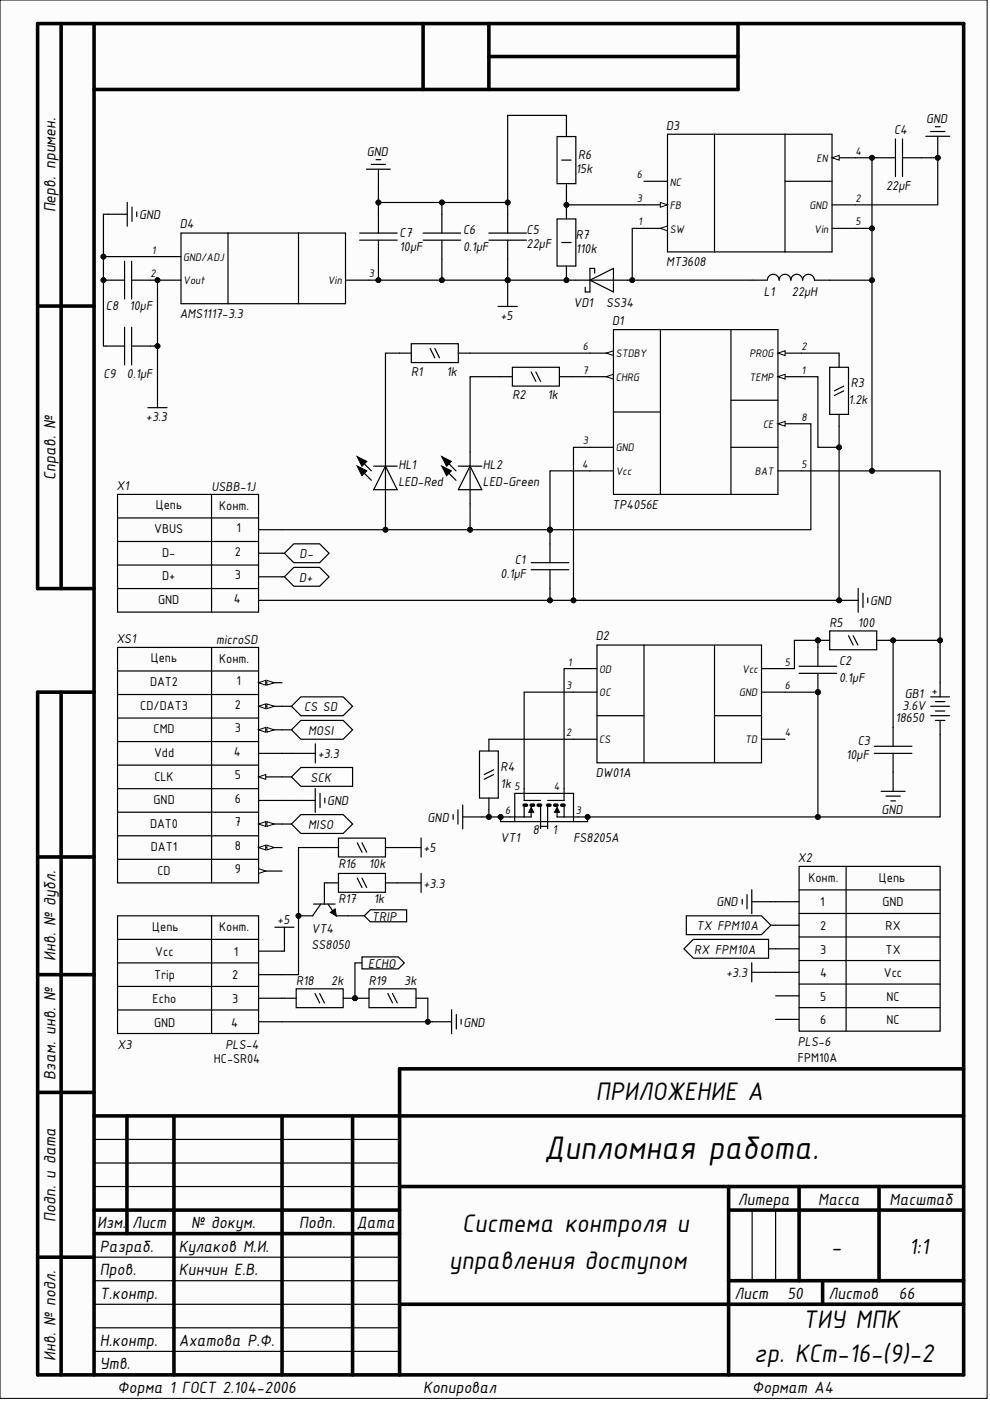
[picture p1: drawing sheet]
<svg xmlns="http://www.w3.org/2000/svg" width="210mm" height="297mm" viewBox="0 0 210 297" stroke-linecap="round" stroke-linejoin="round" font-family="sans-serif">
<path d="M0 0h209.3v296.5h-209.3z" fill-rule="evenodd" fill="#fcfcfc"/>
<path d="M0 0h209.3v296.5h-209.3z" fill="none" stroke="#000" stroke-width=".21"/>
<path d="M0 0h209.3v296.5h-209.3z" fill-rule="evenodd" fill="#fcfcfc"/>
<path d="M0 0h209.3v296.5h-209.3z" fill="none" stroke="#000" stroke-width=".21"/>
<g fill="none" stroke="#000" stroke-width=".76">
<path d="M13 5v119.8M19.9 5v286.5M89.7 5v14M103.7 5v14M103.7 12h52.8M156.5 5v14h-136.6M8 64.9h11.9M19.9 124.8h-11.9v-119.8h196.3v286.5h-196.3v-144.7h11.9M13 146.8v144.7M8 181.7h11.9M8 206.6h11.9M8 231.6h11.9"/>
<path d="M19.9 236.6h184.4M26.9 236.6v25M36.9 236.6v54.9M59.8 236.6v54.9M74.8 236.6v54.9M204.3 226.6h-119.6v64.9M19.9 256.6h64.8M84.7 251.6h119.6M154.5 251.6v39.9M154.5 256.6h49.8M169.4 251.6v19.9M186.4 251.6v19.9"/>
<path d="M8 266.5h11.9M19.9 261.6h64.8M84.7 276.5h119.6M154.5 271.5h49.8M174.4 271.5v5"/>
</g>
<g fill="none" stroke="#000" stroke-width=".25">
<path d="M84.7 74.9h2.5M87.2 72.9h10v4h-10zM91.2 73.9l1 2M92.2 73.9l1 2M97.2 74.9h2.5M106.1 79.9h2.5M108.6 77.9h10v4h-10zM112.6 78.9l1 2M113.6 78.9l1 2M118.6 79.9h2.5M75.7 96.8l2 1-1 1zM75.7 98.8l2 1-1 1z"/>
<path d="M77.2 98.3l1.5 1.5M79.2 98.8h5M81.7 95.8v11M81.7 98.8l2.5 5h-5zM93.7 96.8l2 1-1 1zM93.7 98.8l2 1-1 1zM95.2 98.3l1.5 1.5M97.2 98.8h5M99.7 98.8l2.5 5h-5zM99.7 95.8v11M125.1 99.8h5M164.9 89.8h5"/>
<path d="M24.9 104.8h29.9v25h-29.9zM24.9 109.8h29.9M24.9 114.8h29.9M24.9 119.8h29.9M44.9 104.8v25M54.8 112.3h5M54.8 117.3h5M77.2 100.3l1.5 1.5M95.2 100.3l1.5 1.5M24.9 124.8h29.9M54.8 122.3h5M54.8 127.3h5"/>
<path d="M19.9 251.6h64.8M19.9 246.6h64.8M19.9 241.6h64.8M159.5 256.6v14.9M164.4 256.6v14.9M19.9 266.5h64.8M19.9 276.5h64.8M19.9 271.5h64.8M19.9 281.5h64.8M19.9 286.5h64.8"/>
</g>
<path d="M75.7 96.8l2 1-1 1zM75.7 98.8l2 1-1 1zM93.7 96.8l2 1-1 1zM93.7 98.8l2 1-1 1z" fill="#000"/>
<path d="M164.9 89.8l1.6-.5v1.1z" fill="#fbfbfb"/>
<path d="M164.9 89.8l1.6-.5v1.1z" fill="none" stroke="#000" stroke-width=".21"/>
<path d="M125.1 79.9h5" fill="none" stroke="#000" stroke-width=".25"/>
<path d="M128.5 79.9l1.6-.5v1z" fill="#fbfbfb"/>
<path d="M128.5 79.9l1.6-.5v1z" fill="none" stroke="#000" stroke-width=".21"/>
<path d="M125.1 74.9h5" fill="none" stroke="#000" stroke-width=".25"/>
<path d="M128.5 74.9l1.6-.5v1z" fill="#fbfbfb"/>
<path d="M128.5 74.9l1.6-.5v1z" fill="none" stroke="#000" stroke-width=".21"/>
<path d="M130.1 69.9h34.8v34.9h-34.8zM140 69.9v34.9M155 69.9v34.9M164.9 79.9h5M164.9 99.8h5" fill="none" stroke="#000" stroke-width=".25"/>
<path d="M164.9 79.9l1.6-.5v1z" fill="#fbfbfb"/>
<path d="M164.9 79.9l1.6-.5v1z" fill="none" stroke="#000" stroke-width=".21"/>
<path d="M164.9 74.9h5" fill="none" stroke="#000" stroke-width=".25"/>
<path d="M164.9 74.9l1.6-.5v1z" fill="#fbfbfb"/>
<path d="M164.9 74.9l1.6-.5v1z" fill="none" stroke="#000" stroke-width=".21"/>
<g fill="none" stroke="#000" stroke-width=".25">
<path d="M175.9 77.9h4v10h-4zM177.9 75.4v2.5M125.1 94.8h5M130.1 87.4h9.9M155 94.8h9.9M155 84.9h9.9M177.9 87.9v2.5M178.9 82.9l-2 1M178.9 81.9l-2 1M112.6 119.3h8M116.6 115.3v4M112.6 120.8h8"/>
<path d="M116.6 120.8v4M126.6 136.8h34.9v24.9h-34.9zM136.5 136.8v24.9M151.5 136.8v24.9M101.7 159.2h3.9v10h-3.9zM103.7 156.7v2.5M121.6 141.8h5M121.6 156.7h5M121.6 146.8h5M126.6 151.7h9.9M151.5 151.7h10M161.5 141.8h4.9"/>
<path d="M161.5 156.7h4.9M161.5 146.8h4.9M103.7 169.2v2.5M104.7 164.2l-2 1M104.7 163.2l-2 1M108.1 174.2h1M109.1 168.2h12.5v6h-12.5zM111.1 167.2v2.5h3.5M111.1 170.7v2.5M112.6 171.2l.5 1h-1zM112.6 172.2v1h-4.5M114.6 170.7v5"/>
<path d="M114.6 175.2h1.5M116.1 170.7v5M118.1 171.2l.5 1h-1zM118.1 172.2v1h4.5M119.6 167.2v2.5h-3.5M119.6 170.7v2.5M121.6 174.2h1"/>
</g>
<path d="M111.1 170.7h.5M112.6 170.7h.5M114.1 170.7h.5M116.1 170.7h.5M117.6 170.7h.5M119.1 170.7h.5" fill="none" stroke="#000" stroke-width=".76"/>
<path d="M112.6 171.2l.5 1h-1zM118.1 171.2l.5 1h-1z" fill="#000"/>
<circle cx="173.4" cy="146.8" r=".51" fill="#0e0e0e"/>
<circle cx="173.4" cy="146.8" r=".51" fill="none" stroke="#0e0e0e" stroke-width=".21"/>
<path d="M173.4 142.8v4" fill="none" stroke="#000" stroke-width=".25"/>
<circle cx="173.4" cy="146.8" r=".51" fill="#0e0e0e"/>
<circle cx="173.4" cy="146.8" r=".51" fill="none" stroke="#0e0e0e" stroke-width=".21"/>
<path d="M173.4 137.3v4M169.4 142.8h8M169.4 141.3h8" fill="none" stroke="#000" stroke-width=".25"/>
<circle cx="173.4" cy="135.8" r=".51" fill="#0e0e0e"/>
<circle cx="173.4" cy="135.8" r=".51" fill="none" stroke="#0e0e0e" stroke-width=".21"/>
<path d="M173.4 135.8h2.5" fill="none" stroke="#000" stroke-width=".25"/>
<circle cx="173.4" cy="135.8" r=".51" fill="#0e0e0e"/>
<circle cx="173.4" cy="135.8" r=".51" fill="none" stroke="#0e0e0e" stroke-width=".21"/>
<g fill="none" stroke="#000" stroke-width=".25">
<path d="M141.5 28.5h34.9v24.9h-34.9zM151.5 28.5v24.9M166.4 28.5v24.9M136.5 48.4h5M176.4 48.4h5M176.4 43.4h5M175.9 133.8h10v4h-10zM179.9 134.8l1 2M180.9 134.8l1 2M185.9 135.8h2.5M185.4 158.2h7.9M185.4 159.7h7.9"/>
<path d="M189.4 154.2v4M189.4 159.7v4M197.3 151.7h4M197.3 149.7h4M197.3 147.7h4M198.3 152.7h2M198.3 150.7h2M198.3 148.8h2M199.3 144.8v2.9M199.3 152.7v3"/>
</g>
<path d="M140 48.4l1.5-.5v1z" fill="#fbfbfb"/>
<path d="M140 48.4l1.5-.5v1z" fill="none" stroke="#000" stroke-width=".21"/>
<path d="M136.5 43.4h5" fill="none" stroke="#000" stroke-width=".25"/>
<path d="M140 42.9l1.5 .5-1.5 .5z" fill="#fbfbfb"/>
<path d="M140 42.9l1.5 .5-1.5 .5z" fill="none" stroke="#000" stroke-width=".21"/>
<path d="M176.4 33.4h5" fill="none" stroke="#000" stroke-width=".25"/>
<path d="M176.4 33.4l1.5-.5v1.1z" fill="#fbfbfb"/>
<path d="M176.4 33.4l1.5-.5v1.1z" fill="none" stroke="#000" stroke-width=".21"/>
<g fill="none" stroke="#000" stroke-width=".25">
<path d="M77.7 35.9h5.1M78.7 34.9h3M79.7 33.8h1M80.2 35.9v4M118.1 29h4v9.9h-4zM119.1 33.9h2M120.1 26.5v2.5M120.1 38.9v2.5M136.5 38.4h5M166.4 38.4h10M185.9 33.4h4M189.9 29.5v7.9"/>
<path d="M191.4 33.4h3.9M191.4 29.5v7.9M196.3 28.9h5.1M197.3 27.9h3.1M198.3 26.9h1M198.8 28.9v4.1M22.9 45.4h4.1M27 42.9v5.1M28 43.9v3M29 44.9v1M33.4 59.4h5M33.4 54.4h5"/>
<path d="M38.4 49.4h34.9v15h-34.9zM48.3 49.4v15M63.3 49.4v15M73.3 59.4h4.9M103.7 50.9h7.9M103.7 49.4h7.9M107.6 45.4v4M107.6 50.9v4M107.6 59.9v5.1M118.1 46.4h4v10h-4zM119.1 51.4h2M120.1 43.9v2.5"/>
<path d="M120.1 56.4v2.5M122.1 59.4h11M125.1 59.4l5-2.5v5zM126.1 57.9v-1h-1v5h-1v-1M159.5 59.4h3.2M162.7 59.4a1.24 1.24 0 0 1 1.3-1.2 1.24 1.24 0 0 1 1.2 1.2 1.25 1.25 0 0 1 1.2-1.2 1.25 1.25 0 0 1 1.3 1.2 1.24 1.24 0 0 1 1.2-1.2 1.24 1.24 0 0 1 1.3 1.2 1.25 1.25 0 0 1 1.2-1.2 1.25 1.25 0 0 1 1.3 1.2h3.2M105.6 65h4.1M31.4 86.4h4M33.4 81.4v5M177.9 127.3h4.1M182 124.7v5.1M183 125.8v3"/>
<path d="M184 126.8v1M96.1 172.7v1M97.1 171.7v3M98.1 170.7v5M98.1 173.2h4.1M186.8 167.8h5.1M187.8 168.8h3.1M188.9 169.8h1M189.4 163.7v4.1"/>
</g>
<circle cx="177.9" cy="127.3" r=".51" fill="#0e0e0e"/>
<circle cx="177.9" cy="127.3" r=".51" fill="none" stroke="#0e0e0e" stroke-width=".21"/>
<g fill="none" stroke="#000" stroke-width=".25">
<path d="M22.4 59.4h4M26.4 55.4v8M27.9 55.4v8M27.9 59.4h4M76.2 50.9h8M76.2 49.4h8M80.2 45.4v4M80.2 50.9v4M89.7 50.9h8M89.7 49.4h8M93.7 45.4v4M93.7 50.9v4"/>
<path d="M22.4 73.4h4M26.4 69.4v8M27.9 73.4h4M27.9 69.4v8"/>
</g>
<path d="M62.3 120.3h5.5l2 2-2 2h-5.5l-2-2z" fill-rule="evenodd" fill="#fefefe"/>
<path d="M62.3 120.3h5.5l2 2-2 2h-5.5l-2-2z" fill="none" stroke="#000" stroke-width=".25"/>
<path d="M62.3 115.3h5.5l2 2-2 2h-5.5l-2-2z" fill-rule="evenodd" fill="#fefefe"/>
<g fill="none" stroke="#000" stroke-width=".25">
<path d="M62.3 115.3h5.5l2 2-2 2h-5.5l-2-2zM157.4 190.7v1M158.4 189.7v3M159.4 191.2h4M159.4 188.6v5.1M164.4 191.2h5M164.4 196.2h5M169.4 183.7h29.9v34.9h-29.9zM169.4 188.7h29.9M169.4 193.7h29.9M169.4 198.7h29.9M179.4 183.7v34.9"/>
<path d="M159.4 206.2h10M159.4 204.1v4.1M164.4 201.2h5M164.4 211.1h5M164.4 216.1h5M169.4 203.7h29.9M169.4 208.6h29.9M169.4 213.6h29.9"/>
</g>
<path d="M145.5 194.2h16l1.9 2-1.9 2h-16z" fill-rule="evenodd" fill="#fefefe"/>
<path d="M145.5 194.2h16l1.9 2-1.9 2h-16z" fill="none" stroke="#000" stroke-width=".25"/>
<path d="M147 199.2h16v4h-16l-2-2z" fill-rule="evenodd" fill="#fefefe"/>
<g fill="none" stroke="#000" stroke-width=".25">
<path d="M24.9 194.2h29.9v24.9h-29.9zM24.9 199.2h29.9M44.9 194.2v24.9M58.3 196.6h4M60.3 196.6v5.1M147 199.2h16v4h-16l-2-2zM24.9 204.2h29.9M24.9 209.1h29.9M24.9 214.1h29.9M54.8 201.7h5M54.8 206.6h5M54.8 211.6h5"/>
<path d="M54.8 216.6h5M91.7 216.6h4M95.7 214.1v5.1M96.8 215.1v3.1M97.8 216.1v1"/>
</g>
<circle cx="75.3" cy="211.6" r=".51" fill="#0e0e0e"/>
<circle cx="75.3" cy="211.6" r=".51" fill="none" stroke="#0e0e0e" stroke-width=".21"/>
<path d="M72.8 211.6h2.5" fill="none" stroke="#000" stroke-width=".25"/>
<circle cx="75.3" cy="211.6" r=".51" fill="#0e0e0e"/>
<circle cx="75.3" cy="211.6" r=".51" fill="none" stroke="#0e0e0e" stroke-width=".21"/>
<path d="M60.3 211.6h2.5M62.8 209.6h10v4h-10zM66.8 210.6l1 2M67.8 210.6l1 2M75.7 211.6h2.5M78.2 209.6h10v4h-10zM82.2 210.6l1 2M83.2 210.6l1 2M88.2 211.6h2.5" fill="none" stroke="#000" stroke-width=".25"/>
<path d="M76.8 202.9h7.6l1.3 1.3-1.3 1.2h-7.6z" fill-rule="evenodd" fill="#fefefe"/>
<path d="M76.8 202.9h7.6l1.3 1.3-1.3 1.2h-7.6z" fill="none" stroke="#000" stroke-width=".25"/>
<path d="M78.5 192.9h7.7v2.5h-7.7l-1.3-1.2z" fill-rule="evenodd" fill="#fefefe"/>
<g fill="none" stroke="#000" stroke-width=".25">
<path d="M54.8 144.8h5M69.3 179.7h2.5M71.8 177.7h9.9v4h-9.9zM75.7 178.7l1.1 2M76.8 178.7l.9 2M81.7 179.7h7.6M89.3 177.7v4M66.5 191.7h4.6M68 191.7l-1.7 2.5h-2.5M68.8 189.2v2.5M69.3 187.2h2.5M69.5 191.7l1.8 2.5h2.5"/>
<path d="M71.8 185.2h9.9v4h-9.9zM75.7 186.2l1.1 2M76.8 186.2l.9 2M78.5 192.9h7.7v2.5h-7.7l-1.3-1.2zM81.7 187.2h7.6M89.3 185.2v4"/>
</g>
<path d="M70 193.5l1.1-.8 .2 1.5z" fill="#000"/>
<path d="M70 193.5l1.1-.8 .2 1.5z" fill="none" stroke="#000" stroke-width=".21"/>
<path d="M54.8 144.8l1.5-.6v1.1z" fill="#fbfbfb"/>
<path d="M54.8 144.8l1.5-.6v1.1z" fill="none" stroke="#000" stroke-width=".21"/>
<path d="M56.6 144.2l1.5 .6-1.5 .5z" fill="#fbfbfb"/>
<path d="M56.6 144.2l1.5 .6-1.5 .5z" fill="none" stroke="#000" stroke-width=".21"/>
<path d="M54.8 149.7h5" fill="none" stroke="#000" stroke-width=".25"/>
<path d="M54.8 149.7l1.5-.5v1.1z" fill="#fbfbfb"/>
<path d="M54.8 149.7l1.5-.5v1.1z" fill="none" stroke="#000" stroke-width=".21"/>
<path d="M56.6 149.2l1.5 .5-1.5 .6z" fill="#fbfbfb"/>
<path d="M56.6 149.2l1.5 .5-1.5 .6z" fill="none" stroke="#000" stroke-width=".21"/>
<path d="M54.8 154.7h5" fill="none" stroke="#000" stroke-width=".25"/>
<path d="M54.8 154.7l1.5-.5v1z" fill="#fbfbfb"/>
<path d="M54.8 154.7l1.5-.5v1z" fill="none" stroke="#000" stroke-width=".21"/>
<path d="M56.6 154.2l1.5 .5-1.5 .5z" fill="#fbfbfb"/>
<path d="M56.6 154.2l1.5 .5-1.5 .5z" fill="none" stroke="#000" stroke-width=".21"/>
<path d="M24.9 137.3h29.9v49.9h-29.9zM24.9 142.3h29.9M24.9 147.3h29.9M24.9 152.2h29.9M24.9 157.2h29.9M54.8 159.7h5M54.8 164.7h5" fill="none" stroke="#000" stroke-width=".25"/>
<path d="M54.8 164.7l1.5-.5v1z" fill="#fbfbfb"/>
<path d="M54.8 164.7l1.5-.5v1z" fill="none" stroke="#000" stroke-width=".21"/>
<path d="M24.9 162.2h29.9M24.9 167.2h29.9M54.8 169.7h5M54.8 174.7h5" fill="none" stroke="#000" stroke-width=".25"/>
<path d="M54.8 174.7l1.5-.5v1z" fill="#fbfbfb"/>
<path d="M54.8 174.7l1.5-.5v1z" fill="none" stroke="#000" stroke-width=".21"/>
<path d="M56.6 174.2l1.5 .5-1.5 .5z" fill="#fbfbfb"/>
<path d="M56.6 174.2l1.5 .5-1.5 .5z" fill="none" stroke="#000" stroke-width=".21"/>
<path d="M24.9 172.2h29.9M54.8 179.7h5" fill="none" stroke="#000" stroke-width=".25"/>
<path d="M54.8 179.7l1.5-.5v1z" fill="#fbfbfb"/>
<path d="M54.8 179.7l1.5-.5v1z" fill="none" stroke="#000" stroke-width=".21"/>
<path d="M56.6 179.2l1.5 .5-1.5 .5z" fill="#fbfbfb"/>
<path d="M56.6 179.2l1.5 .5-1.5 .5z" fill="none" stroke="#000" stroke-width=".21"/>
<path d="M24.9 177.2h29.9M54.8 184.7h5" fill="none" stroke="#000" stroke-width=".25"/>
<path d="M54.8 184.2l1.5 .5-1.5 .5z" fill="#fbfbfb"/>
<path d="M54.8 184.2l1.5 .5-1.5 .5z" fill="none" stroke="#000" stroke-width=".21"/>
<path d="M44.9 137.3v49.9M24.9 182.2h29.9" fill="none" stroke="#000" stroke-width=".25"/>
<path d="M63.8 172.7h9l2 2-2 2h-9l-2-2z" fill-rule="evenodd" fill="#fefefe"/>
<path d="M63.8 172.7h9l2 2-2 2h-9l-2-2z" fill="none" stroke="#000" stroke-width=".25"/>
<path d="M63.8 162.7h11v4h-11l-2-2z" fill-rule="evenodd" fill="#fefefe"/>
<path d="M63.8 162.7h11v4h-11l-2-2z" fill="none" stroke="#000" stroke-width=".25"/>
<path d="M63.8 152.7h9l2 2-2 2h-9l-2-2z" fill-rule="evenodd" fill="#fefefe"/>
<path d="M63.8 152.7h9l2 2-2 2h-9l-2-2z" fill="none" stroke="#000" stroke-width=".25"/>
<path d="M63.8 147.7h9l2 2-2 2h-9l-2-2z" fill-rule="evenodd" fill="#fefefe"/>
<path d="M22.4 59.4h-.5v14h.5M61.8 159.7h5.1M63.8 147.7h9l2 2-2 2h-9l-2-2zM66.9 157.7v4.1M62.8 169.7h4M66.8 167.2v5M67.9 168.2v3M68.9 169.2v1" fill="none" stroke="#000" stroke-width=".25"/>
<circle cx="21.9" cy="59.4" r=".51" fill="#0e0e0e"/>
<circle cx="21.9" cy="59.4" r=".51" fill="none" stroke="#0e0e0e" stroke-width=".21"/>
<path d="M33.4 54.4h-11.5v5" fill="none" stroke="#000" stroke-width=".25"/>
<circle cx="21.9" cy="54.4" r=".51" fill="#0e0e0e"/>
<circle cx="21.9" cy="54.4" r=".51" fill="none" stroke="#0e0e0e" stroke-width=".21"/>
<circle cx="21.9" cy="59.4" r=".51" fill="#0e0e0e"/>
<circle cx="21.9" cy="59.4" r=".51" fill="none" stroke="#0e0e0e" stroke-width=".21"/>
<path d="M22.9 45.4h-1v9" fill="none" stroke="#000" stroke-width=".25"/>
<circle cx="21.9" cy="54.4" r=".51" fill="#0e0e0e"/>
<circle cx="21.9" cy="54.4" r=".51" fill="none" stroke="#0e0e0e" stroke-width=".21"/>
<path d="M33.4 59.4v14h-1.5" fill="none" stroke="#000" stroke-width=".25"/>
<circle cx="33.4" cy="73.4" r=".51" fill="#0e0e0e"/>
<circle cx="33.4" cy="73.4" r=".51" fill="none" stroke="#0e0e0e" stroke-width=".21"/>
<circle cx="33.4" cy="59.4" r=".51" fill="#0e0e0e"/>
<circle cx="33.4" cy="59.4" r=".51" fill="none" stroke="#0e0e0e" stroke-width=".21"/>
<path d="M33.4 59.4h-1.5" fill="none" stroke="#000" stroke-width=".25"/>
<circle cx="33.4" cy="59.4" r=".51" fill="#0e0e0e"/>
<circle cx="33.4" cy="59.4" r=".51" fill="none" stroke="#0e0e0e" stroke-width=".21"/>
<path d="M33.4 73.4v8" fill="none" stroke="#000" stroke-width=".25"/>
<circle cx="33.4" cy="73.4" r=".51" fill="#0e0e0e"/>
<circle cx="33.4" cy="73.4" r=".51" fill="none" stroke="#0e0e0e" stroke-width=".21"/>
<path d="M59.8 216.6h30.9" fill="none" stroke="#000" stroke-width=".25"/>
<circle cx="90.7" cy="216.6" r=".51" fill="#0e0e0e"/>
<circle cx="90.7" cy="216.6" r=".51" fill="none" stroke="#0e0e0e" stroke-width=".21"/>
<path d="M63.8 194.2h-.5v12.4h-3.5M59.8 211.6h.5" fill="none" stroke="#000" stroke-width=".25"/>
<circle cx="63.3" cy="194.2" r=".51" fill="#0e0e0e"/>
<circle cx="63.3" cy="194.2" r=".51" fill="none" stroke="#0e0e0e" stroke-width=".21"/>
<path d="M59.8 127.3h56.8M59.8 154.7h2M59.8 149.7h2M59.8 159.7h2M59.8 174.7h2M59.8 169.7h3M59.8 164.7h2M59.8 201.7h.5" fill="none" stroke="#000" stroke-width=".25"/>
<circle cx="116.6" cy="127.3" r=".51" fill="#0e0e0e"/>
<circle cx="116.6" cy="127.3" r=".51" fill="none" stroke="#0e0e0e" stroke-width=".21"/>
<path d="M59.8 117.3h.5M59.8 112.3h21.9M59.8 122.3h.5" fill="none" stroke="#000" stroke-width=".25"/>
<circle cx="81.7" cy="112.3" r=".51" fill="#0e0e0e"/>
<circle cx="81.7" cy="112.3" r=".51" fill="none" stroke="#0e0e0e" stroke-width=".21"/>
<path d="M69.3 179.7h-6v14.5" fill="none" stroke="#000" stroke-width=".25"/>
<circle cx="63.3" cy="194.2" r=".51" fill="#0e0e0e"/>
<circle cx="63.3" cy="194.2" r=".51" fill="none" stroke="#0e0e0e" stroke-width=".21"/>
<path d="M69.3 187.2h-.5v2M73.8 194.2h3.4M76.8 204.2h-1.5v7.4h.4" fill="none" stroke="#000" stroke-width=".25"/>
<circle cx="75.3" cy="211.6" r=".51" fill="#0e0e0e"/>
<circle cx="75.3" cy="211.6" r=".51" fill="none" stroke="#0e0e0e" stroke-width=".21"/>
<path d="M78.2 59.4h15.5" fill="none" stroke="#000" stroke-width=".25"/>
<circle cx="93.7" cy="59.4" r=".51" fill="#0e0e0e"/>
<circle cx="93.7" cy="59.4" r=".51" fill="none" stroke="#0e0e0e" stroke-width=".21"/>
<circle cx="80.2" cy="59.4" r=".51" fill="#0e0e0e"/>
<circle cx="80.2" cy="59.4" r=".51" fill="none" stroke="#0e0e0e" stroke-width=".21"/>
<path d="M80.2 39.9v5.5" fill="none" stroke="#000" stroke-width=".25"/>
<circle cx="80.2" cy="42.9" r=".51" fill="#0e0e0e"/>
<circle cx="80.2" cy="42.9" r=".51" fill="none" stroke="#0e0e0e" stroke-width=".21"/>
<path d="M80.2 42.9h27.4" fill="none" stroke="#000" stroke-width=".25"/>
<circle cx="80.2" cy="42.9" r=".51" fill="#0e0e0e"/>
<circle cx="80.2" cy="42.9" r=".51" fill="none" stroke="#0e0e0e" stroke-width=".21"/>
<circle cx="93.7" cy="42.9" r=".51" fill="#0e0e0e"/>
<circle cx="93.7" cy="42.9" r=".51" fill="none" stroke="#0e0e0e" stroke-width=".21"/>
<circle cx="107.6" cy="42.9" r=".51" fill="#0e0e0e"/>
<circle cx="107.6" cy="42.9" r=".51" fill="none" stroke="#0e0e0e" stroke-width=".21"/>
<path d="M81.7 106.8v5.5h18v-5.5" fill="none" stroke="#000" stroke-width=".25"/>
<circle cx="99.7" cy="112.3" r=".51" fill="#0e0e0e"/>
<circle cx="99.7" cy="112.3" r=".51" fill="none" stroke="#0e0e0e" stroke-width=".21"/>
<circle cx="81.7" cy="112.3" r=".51" fill="#0e0e0e"/>
<circle cx="81.7" cy="112.3" r=".51" fill="none" stroke="#0e0e0e" stroke-width=".21"/>
<path d="M84.7 74.9h-3v20.9M90.7 211.6v5h1" fill="none" stroke="#000" stroke-width=".25"/>
<circle cx="90.7" cy="216.6" r=".51" fill="#0e0e0e"/>
<circle cx="90.7" cy="216.6" r=".51" fill="none" stroke="#0e0e0e" stroke-width=".21"/>
<path d="M93.7 54.9v4.5h13.9" fill="none" stroke="#000" stroke-width=".25"/>
<circle cx="93.7" cy="59.4" r=".51" fill="#0e0e0e"/>
<circle cx="93.7" cy="59.4" r=".51" fill="none" stroke="#0e0e0e" stroke-width=".21"/>
<circle cx="107.6" cy="59.4" r=".51" fill="#0e0e0e"/>
<circle cx="107.6" cy="59.4" r=".51" fill="none" stroke="#0e0e0e" stroke-width=".21"/>
<circle cx="107.6" cy="59.4" r=".51" fill="#0e0e0e"/>
<circle cx="107.6" cy="59.4" r=".51" fill="none" stroke="#0e0e0e" stroke-width=".21"/>
<path d="M99.7 112.3h16.9" fill="none" stroke="#000" stroke-width=".25"/>
<circle cx="99.7" cy="112.3" r=".51" fill="#0e0e0e"/>
<circle cx="99.7" cy="112.3" r=".51" fill="none" stroke="#0e0e0e" stroke-width=".21"/>
<circle cx="116.6" cy="112.3" r=".51" fill="#0e0e0e"/>
<circle cx="116.6" cy="112.3" r=".51" fill="none" stroke="#0e0e0e" stroke-width=".21"/>
<circle cx="116.6" cy="112.3" r=".51" fill="#0e0e0e"/>
<circle cx="116.6" cy="112.3" r=".51" fill="none" stroke="#0e0e0e" stroke-width=".21"/>
<path d="M99.7 74.9h25.4M106.1 79.9h-6.4v15.9M102.2 173.2h1.5" fill="none" stroke="#000" stroke-width=".25"/>
<circle cx="103.7" cy="173.2" r=".51" fill="#0e0e0e"/>
<circle cx="103.7" cy="173.2" r=".51" fill="none" stroke="#0e0e0e" stroke-width=".21"/>
<path d="M103.7 171.7v1.5h2.4" fill="none" stroke="#000" stroke-width=".25"/>
<circle cx="103.7" cy="173.2" r=".51" fill="#0e0e0e"/>
<circle cx="103.7" cy="173.2" r=".51" fill="none" stroke="#0e0e0e" stroke-width=".21"/>
<circle cx="106.1" cy="173.2" r=".51" fill="#0e0e0e"/>
<circle cx="106.1" cy="173.2" r=".51" fill="none" stroke="#0e0e0e" stroke-width=".21"/>
<path d="M103.7 156.7h17.9M108.1 173.2h-2v1h2" fill="none" stroke="#000" stroke-width=".25"/>
<circle cx="106.1" cy="173.2" r=".51" fill="#0e0e0e"/>
<circle cx="106.1" cy="173.2" r=".51" fill="none" stroke="#0e0e0e" stroke-width=".21"/>
<path d="M120.1 59.4h-12.5v.5" fill="none" stroke="#000" stroke-width=".25"/>
<circle cx="120.1" cy="59.4" r=".51" fill="#0e0e0e"/>
<circle cx="120.1" cy="59.4" r=".51" fill="none" stroke="#0e0e0e" stroke-width=".21"/>
<circle cx="107.6" cy="59.4" r=".51" fill="#0e0e0e"/>
<circle cx="107.6" cy="59.4" r=".51" fill="none" stroke="#0e0e0e" stroke-width=".21"/>
<path d="M120.1 26.5v-2h-12.5v20.9" fill="none" stroke="#000" stroke-width=".25"/>
<circle cx="107.6" cy="42.9" r=".51" fill="#0e0e0e"/>
<circle cx="107.6" cy="42.9" r=".51" fill="none" stroke="#0e0e0e" stroke-width=".21"/>
<path d="M125.1 94.8h-3.5v32.5h-5v-2.5M121.6 146.8h-10.5v20.4" fill="none" stroke="#000" stroke-width=".25"/>
<circle cx="116.6" cy="127.3" r=".51" fill="#0e0e0e"/>
<circle cx="116.6" cy="127.3" r=".51" fill="none" stroke="#0e0e0e" stroke-width=".21"/>
<circle cx="121.6" cy="127.3" r=".51" fill="#0e0e0e"/>
<circle cx="121.6" cy="127.3" r=".51" fill="none" stroke="#0e0e0e" stroke-width=".21"/>
<path d="M169.9 89.8h2v22.5h-55.3" fill="none" stroke="#000" stroke-width=".25"/>
<circle cx="116.6" cy="112.3" r=".51" fill="#0e0e0e"/>
<circle cx="116.6" cy="112.3" r=".51" fill="none" stroke="#0e0e0e" stroke-width=".21"/>
<path d="M125.1 99.8h-8.5v12.5" fill="none" stroke="#000" stroke-width=".25"/>
<circle cx="116.6" cy="112.3" r=".51" fill="#0e0e0e"/>
<circle cx="116.6" cy="112.3" r=".51" fill="none" stroke="#0e0e0e" stroke-width=".21"/>
<path d="M120.1 41.4v2.5M121.6 141.8h-2v25.4" fill="none" stroke="#000" stroke-width=".25"/>
<circle cx="120.1" cy="43.4" r=".51" fill="#0e0e0e"/>
<circle cx="120.1" cy="43.4" r=".51" fill="none" stroke="#0e0e0e" stroke-width=".21"/>
<path d="M120.1 58.9v.5h2" fill="none" stroke="#000" stroke-width=".25"/>
<circle cx="120.1" cy="59.4" r=".51" fill="#0e0e0e"/>
<circle cx="120.1" cy="59.4" r=".51" fill="none" stroke="#0e0e0e" stroke-width=".21"/>
<path d="M120.1 43.4h16.4" fill="none" stroke="#000" stroke-width=".25"/>
<circle cx="120.1" cy="43.4" r=".51" fill="#0e0e0e"/>
<circle cx="120.1" cy="43.4" r=".51" fill="none" stroke="#0e0e0e" stroke-width=".21"/>
<path d="M121.1 79.9h4M177.9 94.8v32.5h-56.3" fill="none" stroke="#000" stroke-width=".25"/>
<circle cx="121.6" cy="127.3" r=".51" fill="#0e0e0e"/>
<circle cx="121.6" cy="127.3" r=".51" fill="none" stroke="#0e0e0e" stroke-width=".21"/>
<circle cx="177.9" cy="127.3" r=".51" fill="#0e0e0e"/>
<circle cx="177.9" cy="127.3" r=".51" fill="none" stroke="#0e0e0e" stroke-width=".21"/>
<circle cx="177.9" cy="94.8" r=".51" fill="#0e0e0e"/>
<circle cx="177.9" cy="94.8" r=".51" fill="none" stroke="#0e0e0e" stroke-width=".21"/>
<path d="M122.6 173.2h2v1h-2" fill="none" stroke="#000" stroke-width=".25"/>
<circle cx="124.6" cy="173.2" r=".51" fill="#0e0e0e"/>
<circle cx="124.6" cy="173.2" r=".51" fill="none" stroke="#0e0e0e" stroke-width=".21"/>
<path d="M124.6 173.2h48.8" fill="none" stroke="#000" stroke-width=".25"/>
<circle cx="124.6" cy="173.2" r=".51" fill="#0e0e0e"/>
<circle cx="124.6" cy="173.2" r=".51" fill="none" stroke="#0e0e0e" stroke-width=".21"/>
<circle cx="173.4" cy="173.2" r=".51" fill="#0e0e0e"/>
<circle cx="173.4" cy="173.2" r=".51" fill="none" stroke="#0e0e0e" stroke-width=".21"/>
<path d="M136.5 48.4h-2.5v11h-.9" fill="none" stroke="#000" stroke-width=".25"/>
<circle cx="134" cy="59.4" r=".51" fill="#0e0e0e"/>
<circle cx="134" cy="59.4" r=".51" fill="none" stroke="#0e0e0e" stroke-width=".21"/>
<path d="M134 59.4h25.5" fill="none" stroke="#000" stroke-width=".25"/>
<circle cx="134" cy="59.4" r=".51" fill="#0e0e0e"/>
<circle cx="134" cy="59.4" r=".51" fill="none" stroke="#0e0e0e" stroke-width=".21"/>
<path d="M166.4 146.8h7v26.4h25.9v-17.5M163.4 196.2h1M163.4 191.2h1M163 201.2h1.4" fill="none" stroke="#000" stroke-width=".25"/>
<circle cx="173.4" cy="146.8" r=".51" fill="#0e0e0e"/>
<circle cx="173.4" cy="146.8" r=".51" fill="none" stroke="#0e0e0e" stroke-width=".21"/>
<circle cx="173.4" cy="173.2" r=".51" fill="#0e0e0e"/>
<circle cx="173.4" cy="173.2" r=".51" fill="none" stroke="#0e0e0e" stroke-width=".21"/>
<path d="M173.4 137.3v-1.5h-5v6h-2" fill="none" stroke="#000" stroke-width=".25"/>
<circle cx="173.4" cy="135.8" r=".51" fill="#0e0e0e"/>
<circle cx="173.4" cy="135.8" r=".51" fill="none" stroke="#0e0e0e" stroke-width=".21"/>
<path d="M185.9 33.4h-1v66.4h-15" fill="none" stroke="#000" stroke-width=".25"/>
<circle cx="184.9" cy="99.8" r=".51" fill="#0e0e0e"/>
<circle cx="184.9" cy="99.8" r=".51" fill="none" stroke="#0e0e0e" stroke-width=".21"/>
<circle cx="184.9" cy="59.4" r=".51" fill="#0e0e0e"/>
<circle cx="184.9" cy="59.4" r=".51" fill="none" stroke="#0e0e0e" stroke-width=".21"/>
<circle cx="184.9" cy="48.4" r=".51" fill="#0e0e0e"/>
<circle cx="184.9" cy="48.4" r=".51" fill="none" stroke="#0e0e0e" stroke-width=".21"/>
<circle cx="184.9" cy="33.4" r=".51" fill="#0e0e0e"/>
<circle cx="184.9" cy="33.4" r=".51" fill="none" stroke="#0e0e0e" stroke-width=".21"/>
<path d="M169.9 79.9h3.5v14.9h4.5v-4.4" fill="none" stroke="#000" stroke-width=".25"/>
<circle cx="177.9" cy="94.8" r=".51" fill="#0e0e0e"/>
<circle cx="177.9" cy="94.8" r=".51" fill="none" stroke="#0e0e0e" stroke-width=".21"/>
<path d="M175.9 59.4h9M169.9 74.9h8v.5" fill="none" stroke="#000" stroke-width=".25"/>
<circle cx="184.9" cy="59.4" r=".51" fill="#0e0e0e"/>
<circle cx="184.9" cy="59.4" r=".51" fill="none" stroke="#0e0e0e" stroke-width=".21"/>
<path d="M181.4 48.4h3.5" fill="none" stroke="#000" stroke-width=".25"/>
<circle cx="184.9" cy="48.4" r=".51" fill="#0e0e0e"/>
<circle cx="184.9" cy="48.4" r=".51" fill="none" stroke="#0e0e0e" stroke-width=".21"/>
<path d="M198.8 33v10.4h-17.4" fill="none" stroke="#000" stroke-width=".25"/>
<circle cx="198.8" cy="33.4" r=".51" fill="#0e0e0e"/>
<circle cx="198.8" cy="33.4" r=".51" fill="none" stroke="#0e0e0e" stroke-width=".21"/>
<path d="M181.4 33.4h3.5" fill="none" stroke="#000" stroke-width=".25"/>
<circle cx="184.9" cy="33.4" r=".51" fill="#0e0e0e"/>
<circle cx="184.9" cy="33.4" r=".51" fill="none" stroke="#0e0e0e" stroke-width=".21"/>
<path d="M184.9 99.8h14.4v36" fill="none" stroke="#000" stroke-width=".25"/>
<circle cx="199.3" cy="135.8" r=".51" fill="#0e0e0e"/>
<circle cx="199.3" cy="135.8" r=".51" fill="none" stroke="#0e0e0e" stroke-width=".21"/>
<circle cx="184.9" cy="99.8" r=".51" fill="#0e0e0e"/>
<circle cx="184.9" cy="99.8" r=".51" fill="none" stroke="#0e0e0e" stroke-width=".21"/>
<path d="M188.4 135.8h10.9v9" fill="none" stroke="#000" stroke-width=".25"/>
<circle cx="189.4" cy="135.8" r=".51" fill="#0e0e0e"/>
<circle cx="189.4" cy="135.8" r=".51" fill="none" stroke="#0e0e0e" stroke-width=".21"/>
<circle cx="199.3" cy="135.8" r=".51" fill="#0e0e0e"/>
<circle cx="199.3" cy="135.8" r=".51" fill="none" stroke="#0e0e0e" stroke-width=".21"/>
<path d="M195.3 33.4h3.5" fill="none" stroke="#000" stroke-width=".25"/>
<circle cx="198.8" cy="33.4" r=".51" fill="#0e0e0e"/>
<circle cx="198.8" cy="33.4" r=".51" fill="none" stroke="#0e0e0e" stroke-width=".21"/>
<path d="M80.2 54.9v4.5" fill="none" stroke="#000" stroke-width=".25"/>
<circle cx="80.2" cy="59.4" r=".51" fill="#0e0e0e"/>
<circle cx="80.2" cy="59.4" r=".51" fill="none" stroke="#0e0e0e" stroke-width=".21"/>
<path d="M93.7 42.9v2.5" fill="none" stroke="#000" stroke-width=".25"/>
<circle cx="93.7" cy="42.9" r=".51" fill="#0e0e0e"/>
<circle cx="93.7" cy="42.9" r=".51" fill="none" stroke="#0e0e0e" stroke-width=".21"/>
<path d="M107.6 54.9v4.5" fill="none" stroke="#000" stroke-width=".25"/>
<circle cx="107.6" cy="59.4" r=".51" fill="#0e0e0e"/>
<circle cx="107.6" cy="59.4" r=".51" fill="none" stroke="#0e0e0e" stroke-width=".21"/>
<path d="M116.6 112.3v3" fill="none" stroke="#000" stroke-width=".25"/>
<circle cx="116.6" cy="112.3" r=".51" fill="#0e0e0e"/>
<circle cx="116.6" cy="112.3" r=".51" fill="none" stroke="#0e0e0e" stroke-width=".21"/>
<path d="M189.4 135.8v18.4" fill="none" stroke="#000" stroke-width=".25"/>
<circle cx="189.4" cy="135.8" r=".51" fill="#0e0e0e"/>
<circle cx="189.4" cy="135.8" r=".51" fill="none" stroke="#0e0e0e" stroke-width=".21"/>
<text font-size="7.5" x="115.4" y="245.8">Дипломная работа.</text>
<g font-size="5.9">
<text x="126.4" y="233.2">ПРИЛОЖЕНИЕ А</text>
<text x="98" y="261.1">Система контроля и</text>
<text x="95.3" y="269.1">управления доступом</text>
<text x="170.2" y="281.6">ТИУ МПК</text>
<text x="159.9" y="288.7">гр. КСт-16-(9)-2</text>
</g>
<g font-size="5">
<text x="176.3" y="265.8">-</text>
<text x="192.8" y="265.8">1:1</text>
</g>
<g font-size="3.8">
<text x="11.8" y="45" transform="rotate(-90 11.8 45)">Перв. примен.</text>
<text x="11.8" y="101.7" transform="rotate(-90 11.8 101.7)">Справ. №</text>
<text x="11.8" y="203.8" transform="rotate(-90 11.8 203.8)">Инв. № дубл.</text>
<text x="11.8" y="228.9" transform="rotate(-90 11.8 228.9)">Взам. инв. №</text>
<text x="156.4" y="255.4">Литера</text>
<text x="173.5" y="255.4">Масса</text>
<text x="188.6" y="255.4">Масштаб</text>
<text x="11.8" y="259" transform="rotate(-90 11.8 259)">Подп. и дата</text>
<text x="20.6" y="260.4">Изм.</text>
<text x="28.1" y="260.4">Лист</text>
<text x="40.5" y="260.4">№ докум.</text>
<text x="63.5" y="260.4">Подп.</text>
<text x="75.6" y="260.4">Дата</text>
<text x="21.2" y="265.4">Разраб.</text>
<text x="37.9" y="265.4">Кулаков М.И.</text>
<text x="21.2" y="270.4">Пров.</text>
<text x="21.2" y="275.4">Т.контр.</text>
<text x="37.9" y="270.4">Кинчин Е.В.</text>
<text x="155.7" y="275.4">Лист</text>
<text x="166.9" y="275.4">50</text>
<text x="175.7" y="275.4">Листов</text>
<text x="190.6" y="275.4">66</text>
<text x="21.2" y="285.3">Н.контр.</text>
<text x="37.9" y="285.3">Ахатова Р.Ф.</text>
<text x="11.8" y="288.6" transform="rotate(-90 11.8 288.6)">Инв. № подл.</text>
<text x="21.2" y="290.3">Утв.</text>
<text x="24.9" y="295.3">Форма 1 ГОСТ 2.104-2006</text>
<text x="89.7" y="295.3">Копировал</text>
<text x="159.5" y="295.3">Формат А4</text>
</g>
<g font-size="3">
<text x="141.2" y="27.5">D3</text>
<text x="189.6" y="28.4">С4</text>
<text x="196.3" y="26.1">GND</text>
<text x="77.8" y="33.1">GND</text>
<text x="122.6" y="33.7">R6</text>
<text x="122.1" y="36.7">15k</text>
<text x="187.9" y="40.2">22µF</text>
<text x="29.5" y="46.4">GND</text>
<text x="38.1" y="48.4">D4</text>
<text x="84.7" y="50.2">С7</text>
<text x="84.7" y="53.2">10µF</text>
<text x="98.2" y="49.7">С6</text>
<text x="98.2" y="53.2">0.1µF</text>
<text x="111.6" y="49.7">С5</text>
<text x="111.6" y="52.7">22µF</text>
<text x="122.1" y="50.7">R7</text>
<text x="122.1" y="53.7">110k</text>
<text x="141.2" y="56.5">MT3608</text>
<text x="22.4" y="65.6">С8</text>
<text x="27.4" y="65.6">10µF</text>
<text x="121.6" y="65.2">VD1</text>
<text x="128.5" y="65.2">SS34</text>
<text x="162" y="62.7">L1</text>
<text x="167.9" y="62.7">22µH</text>
<text x="38.1" y="67.4">AMS1117-3.3</text>
<text x="106.1" y="67.8">+5</text>
<text x="129.8" y="68.9">D1</text>
<text x="21.9" y="80.1">С9</text>
<text x="26.9" y="80.1">0.1µF</text>
<text x="87.2" y="79.6">R1</text>
<text x="94.7" y="79.6">1k</text>
<text x="180.4" y="82.1">R3</text>
<text x="30.9" y="89.3">+3.3</text>
<text x="108.6" y="84.6">R2</text>
<text x="116.1" y="84.6">1k</text>
<text x="179.9" y="85.6">1.2k</text>
<text x="84.5" y="99.4">HL1</text>
<text x="102.4" y="99.4">HL2</text>
<text x="24.7" y="103.8">X1</text>
<text x="44.8" y="104.1">USBB-1J</text>
<text x="84.5" y="102.9">LED-Red</text>
<text x="102.4" y="102.9">LED-Green</text>
<text x="129.8" y="107.9">TP4056E</text>
<text x="63.5" y="118.3">D-</text>
<text x="109.1" y="119.6">С1</text>
<text x="63.5" y="123.3">D+</text>
<text x="106.1" y="122.6">0.1µF</text>
<text x="184.5" y="128.3">GND</text>
<text x="24.7" y="136.3">XS1</text>
<text x="45.9" y="136.5">microSD</text>
<text x="126.3" y="135.8">D2</text>
<text x="175.9" y="133">R5</text>
<text x="181.9" y="133">100</text>
<text x="177.9" y="141">С2</text>
<text x="177.9" y="144.5">0.1µF</text>
<text x="191.8" y="148">GB1</text>
<text x="64.5" y="150.8">CS SD</text>
<text x="65.3" y="155.8">MOSI</text>
<text x="189.8" y="153">18650</text>
<text x="191.4" y="150.5">3.6V</text>
<text x="67.4" y="160.8">+3.3</text>
<text x="179.4" y="161">10µF</text>
<text x="181.9" y="158">С3</text>
<text x="65.8" y="165.7">SCK</text>
<text x="106.1" y="163.5">R4</text>
<text x="106.1" y="167">1k</text>
<text x="126.3" y="164.8">DW01A</text>
<text x="69.4" y="170.7">GND</text>
<text x="186.9" y="172.6">GND</text>
<text x="65.3" y="175.8">MISO</text>
<text x="90.7" y="174.2">GND</text>
<text x="106.1" y="178.5">VT1</text>
<text x="113" y="176.7">8</text>
<text x="117.1" y="176.7">1</text>
<text x="121.6" y="178.5">FS8205A</text>
<text x="71.8" y="184">R16</text>
<text x="78.2" y="184">10k</text>
<text x="89.8" y="180.7">+5</text>
<text x="169.2" y="182.7">X2</text>
<text x="71.8" y="191.4">R17</text>
<text x="79.2" y="191.4">1k</text>
<text x="89.8" y="188.2">+3.3</text>
<text x="58.8" y="195.8">+5</text>
<text x="66" y="197.7">VT4</text>
<text x="78.8" y="195.2">TRIP</text>
<text x="147.7" y="197.2">TX FPM10A</text>
<text x="151.9" y="192.2">GND</text>
<text x="66" y="201.3">SS8050</text>
<text x="147.2" y="202.2">RX FPM10A</text>
<text x="62.8" y="208.9">R18</text>
<text x="70.2" y="208.9">2k</text>
<text x="78.1" y="205.2">ECHO</text>
<text x="78.2" y="208.9">R19</text>
<text x="85.7" y="208.9">3k</text>
<text x="153.9" y="207.2">+3.3</text>
<text x="98.3" y="217.7">GND</text>
<text x="169.2" y="221.7">PLS-6</text>
<text x="24.9" y="222.4">X3</text>
<text x="47.8" y="222.4">PLS-4</text>
</g>
<g font-size="2.9">
<text x="33" y="107.8">Цепь</text>
<text x="32.7" y="113.1">VBUS</text>
<text x="46.5" y="108.1">Конт.</text>
<text x="50.2" y="112.8">1</text>
<text x="34.4" y="118.1">D-</text>
<text x="49.8" y="117.8">2</text>
<text x="34.4" y="123.1">D+</text>
<text x="49.8" y="122.8">3</text>
<text x="33.5" y="128">GND</text>
<text x="49.6" y="127.8">4</text>
<text x="32" y="140.3">Цепь</text>
<text x="46.5" y="140.5">Конт.</text>
<text x="31.8" y="145.5">DAT2</text>
<text x="50.2" y="145.2">1</text>
<text x="198.9" y="147.4" transform="rotate(-90 198.9 147.4)">+</text>
<text x="29.7" y="150.5">CD/DAT3</text>
<text x="32.6" y="155.5">CMD</text>
<text x="49.8" y="150.3">2</text>
<text x="49.8" y="155.3">3</text>
<text x="32.7" y="160.5">Vdd</text>
<text x="49.6" y="160.2">4</text>
<text x="32.7" y="165.5">CLK</text>
<text x="49.8" y="165.2">5</text>
<text x="32.6" y="170.5">GND</text>
<text x="49.8" y="170.2">6</text>
<text x="31.8" y="175.5">DAT0</text>
<text x="49.8" y="175.2">7</text>
<text x="32" y="180.4">DAT1</text>
<text x="33.4" y="185.4">CD</text>
<text x="49.8" y="180.2">8</text>
<text x="49.8" y="185.2">9</text>
<text x="171.4" y="187">Конт.</text>
<text x="186.3" y="187">Цепь</text>
<text x="32.3" y="197.4">Цепь</text>
<text x="46.5" y="197.4">Конт.</text>
<text x="173.9" y="192.2">1</text>
<text x="173.9" y="197.2">2</text>
<text x="187.1" y="192.2">GND</text>
<text x="187.8" y="197.2">RX</text>
<text x="32.9" y="202.7">Vcc</text>
<text x="49.6" y="202.7">1</text>
<text x="173.9" y="202.2">3</text>
<text x="187.8" y="202.2">TX</text>
<text x="32.7" y="207.7">Trip</text>
<text x="49.2" y="207.7">2</text>
<text x="173.9" y="207.2">4</text>
<text x="187.4" y="207.2">Vcc</text>
<text x="32.4" y="212.7">Echo</text>
<text x="49.2" y="212.7">3</text>
<text x="173.9" y="212.2">5</text>
<text x="187.9" y="212.2">NC</text>
<text x="32.7" y="217.7">GND</text>
<text x="49" y="217.7">4</text>
<text x="173.9" y="217.2">6</text>
<text x="187.9" y="217.2">NC</text>
<text x="45.4" y="225.4">HC-SR04</text>
<text x="169.2" y="225.2">FPM10A</text>
</g>
<g font-size="2.5">
<text x="173.1" y="34.3">EN</text>
<text x="181.4" y="32.8">4</text>
<text x="135" y="37.8">6</text>
<text x="142" y="39.3">NC</text>
<text x="135" y="42.8">3</text>
<text x="135.3" y="47.8">1</text>
<text x="142" y="44.3">FB</text>
<text x="171.7" y="44.3">GND</text>
<text x="181.4" y="47.8">5</text>
<text x="181.4" y="42.8">2</text>
<text x="32.2" y="53.8">1</text>
<text x="142" y="49.3">SW</text>
<text x="172.6" y="49.3">Vin</text>
<text x="31.9" y="58.8">2</text>
<text x="38.9" y="55.3">GND/ADJ</text>
<text x="78.2" y="58.8">3</text>
<text x="38.9" y="60.3">Vout</text>
<text x="69.5" y="60.3">Vin</text>
<text x="123.6" y="74.3">6</text>
<text x="130.6" y="75.8">STDBY</text>
<text x="158.9" y="75.8">PROG</text>
<text x="169.9" y="74.3">2</text>
<text x="123.6" y="79.2">7</text>
<text x="130.6" y="80.8">CHRG</text>
<text x="158.9" y="80.8">TEMP</text>
<text x="169.9" y="79.2">1</text>
<text x="169.9" y="89.2">8</text>
<text x="123.6" y="94.2">3</text>
<text x="130.6" y="95.7">GND</text>
<text x="161.8" y="90.7">CE</text>
<text x="123.4" y="99.2">4</text>
<text x="130.6" y="100.7">Vcc</text>
<text x="160.1" y="100.7">BAT</text>
<text x="169.9" y="99.2">5</text>
<text x="120.4" y="141.1">1</text>
<text x="127.1" y="142.7">OD</text>
<text x="157.4" y="142.7">Vcc</text>
<text x="166.4" y="141.1">5</text>
<text x="120.1" y="146.1">3</text>
<text x="127.1" y="147.7">OC</text>
<text x="156.7" y="147.7">GND</text>
<text x="166.4" y="146.1">6</text>
<text x="120.1" y="156.1">2</text>
<text x="127.1" y="157.6">CS</text>
<text x="158" y="157.6">TD</text>
<text x="166.4" y="156.1">4</text>
<text x="109.1" y="167.6">5</text>
<text x="117.4" y="167.6">4</text>
<text x="107.1" y="172.6">6</text>
<text x="122.1" y="172.6">3</text>
</g>
</svg>
